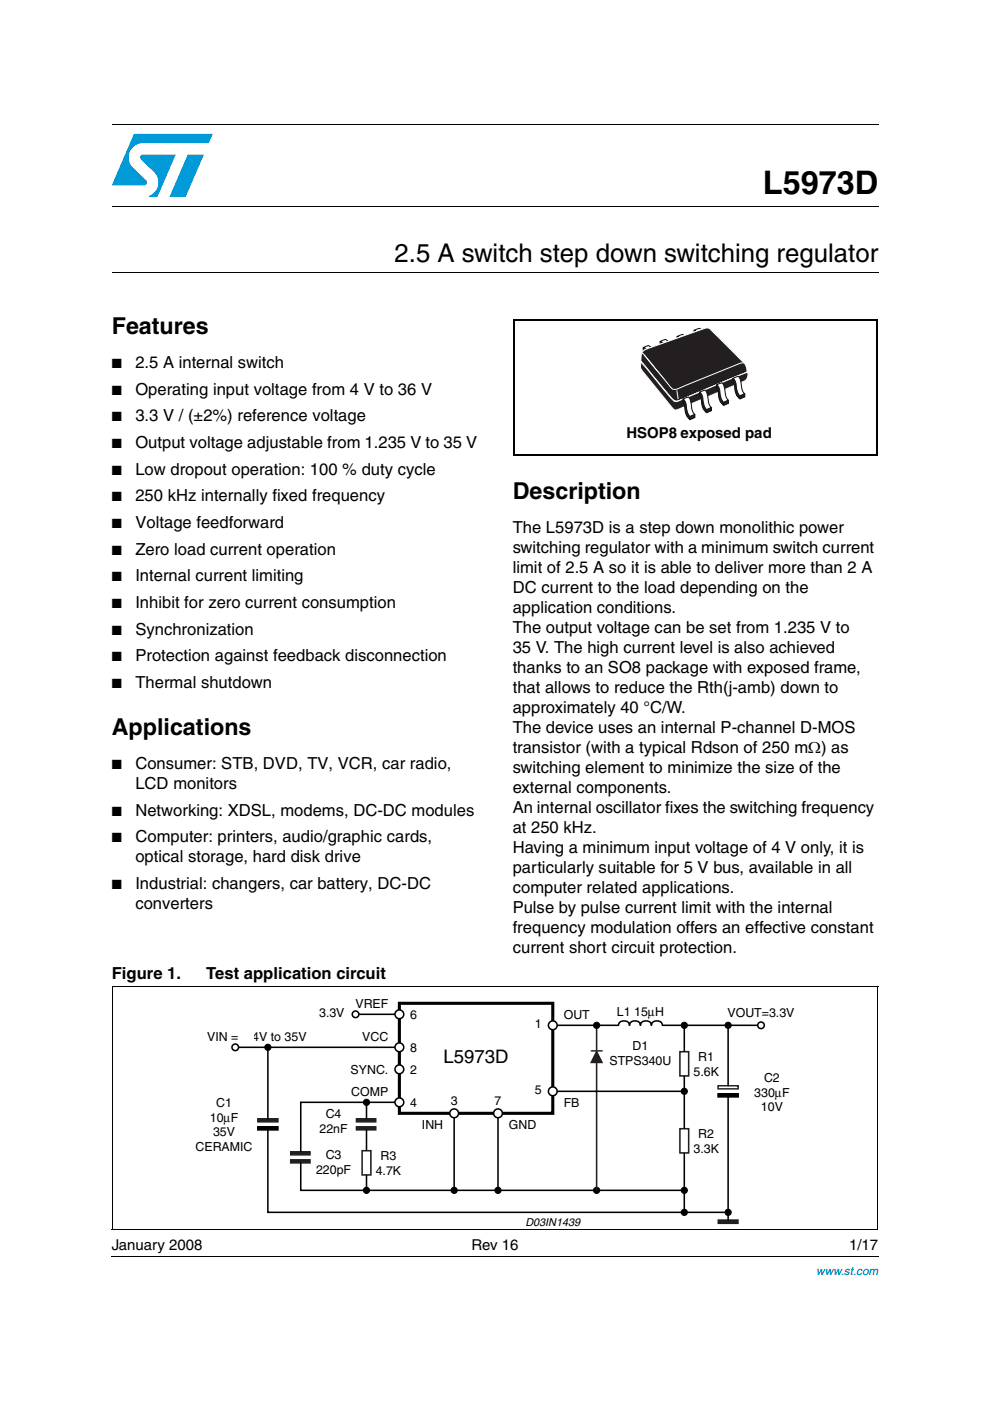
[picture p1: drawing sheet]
<svg xmlns="http://www.w3.org/2000/svg" width="210mm" height="297mm" viewBox="0 0 210 297" stroke-linecap="round" stroke-linejoin="round" font-family="sans-serif">
<g fill="#009ad9">
<path d="M39.8 32.8h3.4l-3.8 8.9h-3.5z"/>
<path d="M28.4 28.4h16.7l-.8 1.9h-14a3 3 0 0 0-2.8 2 3 3 0 0 0 .8 3.4l2.7 2.5a.62 .62 0 0 1 .1 .7 .62 .62 0 0 1-.5 .4h-6.9z"/>
<path d="M29.9 33l.4-.2h7l-3.9 8.9h-1.9a3.2 3.2 0 0 0 1.3-5.1l-2.9-2.8-.2-.4z"/>
</g>
<path d="M23.7 26.3h162.5M23.7 43.8h162.5M23.7 57.7h162.5M23.7 266.3h162.6" fill="none" stroke="#000" stroke-width=".21"/>
<path d="M23.6 266.3l.1 .1z" fill="#000"/>
<g fill="#fff">
<path d="M137.5 71.5h19.9v17.7h-19.9z"/>
<path d="M135.7 69.3h23v19.7h-23z"/>
</g>
<path d="M136.4 73.7a3.7 3.7 0 0 1 2.3 2.5l.8 .5v.6l-1 .5a3.3 3.3 0 0 1-1.2-2.8l-.3-.3a.75 .75 0 0 1-.6-1z" fill-rule="evenodd" fill="#231f20"/>
<path d="M136.4 73.7l.7 .5a3.2 3.2 0 0 1 1.6 2 .92 .92 0 0 1 .8 1.1l-1.1 .4a2.6 2.6 0 0 1-1-2.2 1.09 1.09 0 0 0-1-1.1z" fill-rule="evenodd" fill="#231f20" stroke="#0e1313" stroke-width=".21"/>
<path d="M138.4 77.1v.6" fill="none" stroke="#0e1313" stroke-width=".21"/>
<path d="M136.4 73.7l.9-.4a2.3 2.3 0 0 1 1.6 2.4l.6 .9-1.1 .5a3.3 3.3 0 0 1-1.1-2.7l-.4-.5z" fill-rule="evenodd" fill="#231f20"/>
<path d="M136.4 73.7l.2-.1a1.02 1.02 0 0 1 1.5 .1 3.1 3.1 0 0 1 .9 2.2l.5 .7-1.1 .5a2.54 2.54 0 0 1-1-2.3 1.23 1.23 0 0 0-1-1.1z" fill-rule="evenodd" fill="#fff" stroke="#0e1313" stroke-width=".21"/>
<path d="M140 72.4a3.7 3.7 0 0 1 2.3 2.5l.8 .5v.6l-1 .5-.7-.8-.4-1.2a1.19 1.19 0 0 0-1-1.4z" fill-rule="evenodd" fill="#231f20"/>
<path d="M140 72.4l.7 .5a3.2 3.2 0 0 1 1.6 2 .91 .91 0 0 1 .8 1.1l-1.1 .4a2.6 2.6 0 0 1-1-2.2 1.1 1.1 0 0 0-1-1.1z" fill-rule="evenodd" fill="#231f20" stroke="#0e1313" stroke-width=".21"/>
<path d="M142 75.8v.6" fill="none" stroke="#0e1313" stroke-width=".21"/>
<path d="M140 72.4l.9-.4a2.34 2.34 0 0 1 1.6 2.4l.6 .9-1.1 .5a5.3 5.3 0 0 1-.8-2.5l-.4-.4z" fill-rule="evenodd" fill="#231f20"/>
<path d="M140 72.4l.2-.1a1.01 1.01 0 0 1 1.5 .1 3.1 3.1 0 0 1 .9 2.2l.5 .7-1.1 .5-.5-1.3a2.07 2.07 0 0 0-1.5-2.1z" fill-rule="evenodd" fill="#fff" stroke="#0e1313" stroke-width=".21"/>
<path d="M143.6 71.4a3.7 3.7 0 0 1 2.3 2.5l.8 .4v.7l-1 .4-.6-.6-.4-1.1a1.37 1.37 0 0 0-1.1-1.7z" fill-rule="evenodd" fill="#231f20"/>
<path d="M143.6 71.3l.7 .5a3.2 3.2 0 0 1 1.6 2.1 .91 .91 0 0 1 .8 1.1l-1.1 .4a2.62 2.62 0 0 1-1-2.3 1.09 1.09 0 0 0-1-1.1z" fill-rule="evenodd" fill="#231f20" stroke="#0e1313" stroke-width=".21"/>
<path d="M145.6 74.8v.6" fill="none" stroke="#0e1313" stroke-width=".21"/>
<path d="M143.6 71.3l.9-.4a2.28 2.28 0 0 1 1.6 2.5l.6 .9-1.1 .4-.5-.7-.2-.9a1.45 1.45 0 0 0-1.3-1.8z" fill-rule="evenodd" fill="#231f20"/>
<path d="M143.6 71.3l.2-.1a1.01 1.01 0 0 1 1.5 .1 2.91 2.91 0 0 1 .8 2.1l.6 .9-1.1 .4a2.25 2.25 0 0 1-.7-2.2 1.8 1.8 0 0 0-1.3-1.2z" fill-rule="evenodd" fill="#fff" stroke="#0e1313" stroke-width=".21"/>
<path d="M147.2 70a3.8 3.8 0 0 1 2.3 2.6l.8 .5v.6l-1 .4-.6-.6-.4-1.1a1.36 1.36 0 0 0-1.1-1.6z" fill-rule="evenodd" fill="#231f20"/>
<path d="M147.2 70.1l.7 .4a3.2 3.2 0 0 1 1.6 2.1 .91 .91 0 0 1 .8 1.1l-1.1 .4a2.64 2.64 0 0 1-1-2.3 1.09 1.09 0 0 0-1-1z" fill-rule="evenodd" fill="#231f20" stroke="#0e1313" stroke-width=".21"/>
<path d="M149.2 73.5v.6" fill="none" stroke="#0e1313" stroke-width=".21"/>
<path d="M147.2 70l.9-.4a2.3 2.3 0 0 1 1.6 2.5l.6 .9-1.1 .4-.4-.6-.3-.7a1.7 1.7 0 0 0-1.3-2.1z" fill-rule="evenodd" fill="#231f20"/>
<path d="M147.2 70l.2-.1a1.02 1.02 0 0 1 1.5 .2 2.92 2.92 0 0 1 .8 2l.6 .9-1.1 .4a2.25 2.25 0 0 1-.7-2.2 2.06 2.06 0 0 0-1.3-1.2z" fill-rule="evenodd" fill="#fff" stroke="#0e1313" stroke-width=".21"/>
<path d="M136.4 74.4l.8-.4 12.8-4.5 .5 .2 7.4 7.4-14.7 6.6-.5-.8 .1 .7-6.7-7.5-.1-1.1z" fill-rule="evenodd" fill="#231f20" stroke="#fff" stroke-width=".21"/>
<path d="M136.4 74.4l.8-.4 12.3-4.4a1.11 1.11 0 0 1 1.4 .4l7 7.1-14.7 6.6-.5-.8 .1 .7-6.7-7.5-.1-1.1z" fill-rule="evenodd" fill="#231f20"/>
<path d="M136.4 74.4l.8-.4 12.3-4.4a1.11 1.11 0 0 1 1.4 .4l7 7.1-14.7 6.6-.5-.8 .1 .7-6.7-7.5-.1-1.1z" fill="none" stroke="#fff" stroke-width=".21"/>
<path d="M136 75h.3l.3 .2 5.1 6.2a1.52 1.52 0 0 0 2.1 1l13.2-5.4a.86 .86 0 0 1 1.2 .8l.2 1-.7 .4-13.4 5.6a1.49 1.49 0 0 1-2.2-.7l-5.2-6.3a2.38 2.38 0 0 1-.9-2.6z" fill-rule="evenodd" fill="#231f20"/>
<path d="M136 75h.3l.3 .2 5.1 6.2a1.52 1.52 0 0 0 2.1 1l13.2-5.4a.86 .86 0 0 1 1.2 .8l.2 1-.7 .4-13.4 5.6a1.49 1.49 0 0 1-2.2-.7l-5.2-6.3a2.38 2.38 0 0 1-.9-2.6z" fill="none" stroke="#fff" stroke-width=".21"/>
<path d="M135.9 76.7l6.4 7.7a1.38 1.38 0 0 0 1.3 .7l11.1-4.7 3.4-1.4h.4a1.47 1.47 0 0 1-.8 1.8l-14.2 6.1a.85 .85 0 0 1-1.1-.6l-6.2-7.6a1.95 1.95 0 0 1-.3-2z" fill-rule="evenodd" fill="#231f20" stroke="#fff" stroke-width=".21"/>
<path d="M135.9 76.7l6.4 7.7 .9 .7h.4l14.5-6.1 .5 .1a1.62 1.62 0 0 1-1.3 1.9l-13.3 5.7a.97 .97 0 0 1-1.6-.4l-6-7.4a2.19 2.19 0 0 1-.5-2.2z" fill-rule="evenodd" fill="#231f20"/>
<path d="M135.9 76.7l6.4 7.7 .9 .7h.4l14.5-6.1 .5 .1a1.62 1.62 0 0 1-1.3 1.9l-13.3 5.7a.97 .97 0 0 1-1.6-.4l-6-7.4a2.19 2.19 0 0 1-.5-2.2zM143.5 82.8l.3 1.8" fill="none" stroke="#fff" stroke-width=".21"/>
<g fill="#231f20">
<path d="M144.8 84.6a4.9 4.9 0 0 1 1.8 2.8l.7 .6v.5l-1 .5-.5-.5-.4-.7-.3-1.8-.3-.7z" fill-rule="evenodd"/>
<path d="M144.8 84.6l.6 .5a5 5 0 0 1 1.2 2.3 .91 .91 0 0 1 .7 1.1l-1.1 .4a3.4 3.4 0 0 1-1.1-2.9l-.3-.7z" fill-rule="evenodd"/>
</g>
<path d="M144.8 84.6l.6 .5a5 5 0 0 1 1.2 2.3 .91 .91 0 0 1 .7 1.1l-1.1 .4a3.4 3.4 0 0 1-1.1-2.9l-.3-.7zM146.2 88.3v.6" fill="none" stroke="#0e1313" stroke-width=".21"/>
<path d="M144.9 84.6l.8-.4a.78 .78 0 0 1 .8 1l.2 1.7 .6 1-1 .4-.6-.9-.3-2z" fill-rule="evenodd" fill="#231f20"/>
<path d="M144.9 84.6l.1-.1a.75 .75 0 0 1 .7-.3 .75 .75 0 0 1 .6 .5l.5 2.3 .5 .9-1.1 .3a3.4 3.4 0 0 1-.7-2.2 1.98 1.98 0 0 0-.6-1.4z" fill-rule="evenodd" fill="#fff" stroke="#0e1313" stroke-width=".21"/>
<path d="M148.3 83.2a4.8 4.8 0 0 1 1.8 2.8l.8 .5v.6l-1.1 .4-.5-.4-.3-.8-.3-1.7-.4-.7z" fill-rule="evenodd" fill="#231f20"/>
<path d="M148.3 83.2l.6 .5a5 5 0 0 1 1.2 2.3 .91 .91 0 0 1 .8 1.1l-1.1 .4a3.3 3.3 0 0 1-1.1-2.9l-.4-.7z" fill-rule="evenodd" fill="#231f20" stroke="#0e1313" stroke-width=".21"/>
<path d="M149.8 86.9v.6" fill="none" stroke="#0e1313" stroke-width=".21"/>
<path d="M148.4 83.1l.9-.3a.59 .59 0 0 1 .6 .7l.4 2.1 .5 .8-1 .4-.5-.9-.4-2z" fill-rule="evenodd" fill="#231f20"/>
<path d="M148.4 83.1h.2a.75 .75 0 0 1 1.3 .2l.2 .9a2.9 2.9 0 0 0 .7 2.2l-1.1 .4a3.5 3.5 0 0 1-.7-2.2 1.99 1.99 0 0 0-.6-1.5z" fill-rule="evenodd" fill="#fff" stroke="#0e1313" stroke-width=".21"/>
<path d="M151.9 81.6a4.9 4.9 0 0 1 1.8 2.8l.7 .5 .1 .6-1.1 .5-.5-.5-.3-.7-.3-1.8-.4-.7z" fill-rule="evenodd" fill="#231f20"/>
<path d="M151.9 81.6l.6 .5a5.1 5.1 0 0 1 1.2 2.3 .92 .92 0 0 1 .8 1.1l-1.1 .4a3.3 3.3 0 0 1-1.1-2.9l-.4-.7z" fill-rule="evenodd" fill="#231f20" stroke="#0e1313" stroke-width=".21"/>
<path d="M153.4 85.3v.6" fill="none" stroke="#0e1313" stroke-width=".21"/>
<path d="M152 81.6l.9-.4a.61 .61 0 0 1 .6 .7l.4 2 .5 .9-1 .5-.5-.9-.4-2z" fill-rule="evenodd" fill="#231f20"/>
<path d="M152 81.6l.2-.1a.75 .75 0 0 1 1.3 .2l.2 1a2.9 2.9 0 0 0 .7 2.1l-1.1 .4a3.5 3.5 0 0 1-.7-2.2 1.99 1.99 0 0 0-.6-1.4z" fill-rule="evenodd" fill="#fff" stroke="#0e1313" stroke-width=".21"/>
<path d="M155.4 80.2a4.8 4.8 0 0 1 1.7 2.9l.8 .4v.6l-1 .5-.6-.6-.4-.8-.2-1.5-.3-.8z" fill-rule="evenodd" fill="#231f20"/>
<path d="M155.4 80.2l.6 .6a5.1 5.1 0 0 1 1.1 2.3 .91 .91 0 0 1 .8 1l-1.1 .4a3.3 3.3 0 0 1-1.1-2.8l-.3-.8z" fill-rule="evenodd" fill="#231f20" stroke="#0e1313" stroke-width=".21"/>
<path d="M156.8 84v.6" fill="none" stroke="#0e1313" stroke-width=".21"/>
<path d="M155.4 80.2l.9-.4a.79 .79 0 0 1 .8 1l.2 1.8 .6 .9-1.1 .4-.5-.9-.3-2z" fill-rule="evenodd" fill="#231f20"/>
<path d="M155.4 80.2l.2-.1a.75 .75 0 0 1 .7-.3 .75 .75 0 0 1 .6 .5l.4 2.3 .6 .9-1.1 .4a3.5 3.5 0 0 1-.7-2.3 1.99 1.99 0 0 0-.7-1.4z" fill-rule="evenodd" fill="#fff" stroke="#0e1313" stroke-width=".21"/>
<path d="M136.6 75.2l5.7 7" fill="none" stroke="#fff" stroke-width=".21"/>
<path d="M138.8 77.4l3.6 4.7" fill="none" stroke="#231f20" stroke-width=".23"/>
<path d="M108.9 67.8h77.3M108.9 67.6v28.8M186 67.8v28.8M108.7 96.4h77.3" fill="none" stroke="#000" stroke-width=".36"/>
<path d="M41.4 210.3h127.1v50.2h-127.1z" fill="#fff"/>
<path d="M49.8 222.1h34.9M105.6 236v16.4" fill="none" stroke="#000" stroke-width=".33"/>
<path d="M84.7 212.7h32.5v23.3h-32.5z" fill="none" stroke="#000" stroke-width=".66" stroke-linecap="butt"/>
<circle cx="84.7" cy="222.1" r=".93" fill="#fff" stroke="#000" stroke-width=".33"/>
<path d="M152.3 258.7h4.2v.7h-4.2z" fill="#231f20" stroke="#231f20" stroke-width=".31"/>
<path d="M96.3 236v16.4M154.4 257v1.7" fill="none" stroke="#000" stroke-width=".33"/>
<g fill="#fff" stroke="#000" stroke-width=".33">
<circle cx="49.9" cy="222.1" r=".7"/>
<circle cx="105.6" cy="236" r=".93"/>
</g>
<g fill="#000" stroke="#000" stroke-width=".21">
<circle cx="56.8" cy="222.1" r=".66"/>
<circle cx="105.6" cy="252.4" r=".66"/>
<circle cx="126.5" cy="252.4" r=".66"/>
</g>
<path d="M144.2 223h1.8v5.1h-1.8zM144.2 239.3h1.8v5.1h-1.8zM76.8 244h1.8v5.1h-1.8z" fill="none" stroke="#231f20" stroke-width=".33"/>
<path d="M117.2 217.4h13.9a1.19 1.19 0 0 1 1.2-.9 1.19 1.19 0 0 1 1.2 .9 1.19 1.19 0 0 1 1.1-.9 1.19 1.19 0 0 1 1.2 .9 1.19 1.19 0 0 1 1.2-.9 1.19 1.19 0 0 1 1.1 .9 1.19 1.19 0 0 1 1.2-.9 1.19 1.19 0 0 1 1.1 .9h20.9M145.1 217.4v5.6M77.7 239.6v4.4M77.7 233.7v3.5M84.7 233.7h-20.9v10.5M145.1 228.1v11.2M63.8 246.6v5.8h81.3M77.7 249.1v3.3M145.1 244.4v12.6" fill="none" stroke="#000" stroke-width=".33"/>
<g fill="#231f20" stroke="#231f20" stroke-width=".31">
<path d="M75.6 237.2h4.1v.7h-4.1z"/>
<path d="M75.6 238.9h4.1v.7h-4.1z"/>
<path d="M61.6 244.2h4.1v.7h-4.1z"/>
<path d="M61.6 245.9h4.1v.7h-4.1z"/>
</g>
<circle cx="117.2" cy="217.4" r=".93" fill="#fff" stroke="#000" stroke-width=".33"/>
<path d="M125.4 222.8h2.3" fill="none" stroke="#231f20" stroke-width=".31"/>
<path d="M126.5 223l1.1 2.3h-2.2z" fill="#231f20" stroke="#231f20" stroke-width=".31"/>
<path d="M126.5 217.4v5.6M126.5 225.3v27.1" fill="none" stroke="#231f20" stroke-width=".33"/>
<g fill="#000" stroke="#000" stroke-width=".21">
<circle cx="126.5" cy="217.4" r=".66"/>
<circle cx="154.4" cy="257" r=".66"/>
</g>
<g fill="#fff" stroke="#000" stroke-width=".33">
<circle cx="161.3" cy="217.4" r=".7"/>
<circle cx="96.3" cy="236" r=".93"/>
</g>
<circle cx="77.7" cy="252.4" r=".66" fill="#000" stroke="#000" stroke-width=".21"/>
<path d="M54.7 237.2h4.2v.7h-4.2z" fill="#231f20" stroke="#231f20" stroke-width=".31"/>
<path d="M154.4 217.4v12.8M56.8 222.1v15.1M145.1 231.4h-27.9M154.4 232.6v24.4h-97.6v-17.4" fill="none" stroke="#000" stroke-width=".33"/>
<path d="M54.7 238.9h4.2v.7h-4.2zM152.2 231.9h4.3v.7h-4.3z" fill="#000" stroke="#000" stroke-width=".33"/>
<path d="M152.2 230.2h4.3v.7h-4.3z" fill="none" stroke="#231f20" stroke-width=".31"/>
<g fill="#fff" stroke="#000" stroke-width=".33">
<circle cx="117.2" cy="231.4" r=".93"/>
<circle cx="84.7" cy="233.7" r=".93"/>
</g>
<g fill="#000" stroke="#000" stroke-width=".21">
<circle cx="145.1" cy="217.4" r=".66"/>
<circle cx="154.4" cy="217.4" r=".66"/>
<circle cx="77.7" cy="233.7" r=".66"/>
<circle cx="145.1" cy="231.4" r=".66"/>
<circle cx="96.3" cy="252.4" r=".66"/>
<circle cx="145.1" cy="257" r=".66"/>
<circle cx="145.1" cy="252.4" r=".66"/>
</g>
<circle cx="84.7" cy="226.7" r=".93" fill="#fff" stroke="#000" stroke-width=".33"/>
<path d="M75.4 215.1h9.3" fill="none" stroke="#000" stroke-width=".33"/>
<g fill="#fff" stroke="#000" stroke-width=".33">
<circle cx="84.7" cy="215.1" r=".93"/>
<circle cx="75.4" cy="215.1" r=".7"/>
</g>
<g fill="#fff">
<path d="M50.7 217.1h3v4h-3z"/>
<path d="M50.7 217h3.1v.2h-3.1z"/>
<path d="M53.6 217.1h.2v4.1h-.2z"/>
<path d="M50.6 221h3.1v.2h-3.1z"/>
<path d="M50.6 217h.2v4.1h-.2z"/>
</g>
<path d="M23.8 209.2h162.4M23.8 209.1v51.5M186.1 209.2v51.5M23.7 260.6h162.4" fill="none" stroke="#000" stroke-width=".21"/>
<text font-size="6.9" x="161.8" y="41.1">L5973D</text>
<text font-size="5.5" x="83.7" y="55.6">2.5 A switch step down switching regulator</text>
<g font-size="4.9">
<text x="23.7" y="70.9">Features</text>
<text x="108.7" y="105.9">Description</text>
<text x="23.7" y="155.9">Applications</text>
</g>
<text font-size="3.9" x="94.1" y="225.4">L5973D</text>
<g font-size="3.5">
<text x="28.7" y="78.1">2.5 A internal switch</text>
<text x="28.7" y="83.7">Operating input voltage from 4 V to 36 V</text>
<text x="28.7" y="89.4">3.3 V / (±2%) reference voltage</text>
<text x="28.7" y="95">Output voltage adjustable from 1.235 V to 35 V</text>
<text x="28.7" y="100.6">Low dropout operation: 100 % duty cycle</text>
<text x="28.7" y="106.3">250 kHz internally fixed frequency</text>
<text x="28.7" y="112">Voltage feedforward</text>
<text x="108.7" y="113.1">The L5973D is a step down monolithic power</text>
<text x="28.7" y="117.6">Zero load current operation</text>
<text x="108.7" y="117.3">switching regulator with a minimum switch current</text>
<text x="28.7" y="123.2">Internal current limiting</text>
<text x="108.7" y="121.5">limit of 2.5 A so it is able to deliver more than 2 A</text>
<text x="108.7" y="125.8">DC current to the load depending on the</text>
<text x="28.7" y="128.9">Inhibit for zero current consumption</text>
<text x="108.7" y="130">application conditions.</text>
<text x="28.7" y="134.5">Synchronization</text>
<text x="108.7" y="134.2">The output voltage can be set from 1.235 V to</text>
<text x="28.7" y="140.2">Protection against feedback disconnection</text>
<text x="108.7" y="138.5">35 V. The high current level is also achieved</text>
<text x="108.7" y="142.7">thanks to an SO8 package with exposed frame,</text>
<text x="28.7" y="145.8">Thermal shutdown</text>
<text x="108.7" y="146.9">that allows to reduce the Rth(j-amb) down to</text>
<text x="108.7" y="151.2">approximately 40 °C/W.</text>
<text x="108.7" y="155.4">The device uses an internal P-channel D-MOS</text>
<text x="108.7" y="159.6">transistor (with a typical Rdson of 250 mΩ) as</text>
<text x="28.7" y="163.1">Consumer: STB, DVD, TV, VCR, car radio,</text>
<text x="28.7" y="167.3">LCD monitors</text>
<text x="108.7" y="163.9">switching element to minimize the size of the</text>
<text x="28.7" y="173">Networking: XDSL, modems, DC-DC modules</text>
<text x="108.7" y="168.1">external components.</text>
<text x="108.7" y="172.3">An internal oscillator fixes the switching frequency</text>
<text x="28.7" y="178.6">Computer: printers, audio/graphic cards,</text>
<text x="108.7" y="176.6">at 250 kHz.</text>
<text x="28.7" y="182.9">optical storage, hard disk drive</text>
<text x="108.7" y="180.8">Having a minimum input voltage of 4 V only, it is</text>
<text x="108.7" y="185">particularly suitable for 5 V bus, available in all</text>
<text x="28.7" y="188.5">Industrial: changers, car battery, DC-DC</text>
<text x="108.7" y="189.3">computer related applications.</text>
<text x="28.7" y="192.7">converters</text>
<text x="108.7" y="193.5">Pulse by pulse current limit with the internal</text>
<text x="108.7" y="197.7">frequency modulation offers an effective constant</text>
<text x="108.7" y="202">current short circuit protection.</text>
<text x="23.7" y="207.6">Figure 1.</text>
<text x="43.7" y="207.6">Test application circuit</text>
</g>
<g font-size="3.2">
<text x="132.8" y="92.9">HSOP8 exposed pad</text>
<text x="23.7" y="265">January 2008</text>
<text x="100" y="265">Rev 16</text>
<text x="180" y="265">1/17</text>
</g>
<g font-size="2.8">
<text x="23.7" y="78.1">■</text>
<text x="23.7" y="83.7">■</text>
<text x="23.7" y="89.4">■</text>
<text x="23.7" y="95">■</text>
<text x="23.7" y="100.6">■</text>
<text x="23.7" y="106.3">■</text>
<text x="23.7" y="112">■</text>
<text x="23.7" y="117.6">■</text>
<text x="23.7" y="123.2">■</text>
<text x="23.7" y="128.9">■</text>
<text x="23.7" y="134.5">■</text>
<text x="23.7" y="140.2">■</text>
<text x="23.7" y="145.8">■</text>
<text x="23.7" y="163.1">■</text>
<text x="23.7" y="173">■</text>
<text x="23.7" y="178.6">■</text>
<text x="23.7" y="188.5">■</text>
</g>
<g font-size="2.6">
<text x="67.7" y="215.7">3.3V</text>
<text x="75.4" y="213.7">VREF</text>
<text x="130.8" y="215.4">L1 15µH</text>
<text x="154.2" y="215.7">VOUT=3.3V</text>
<text x="43.9" y="220.7">VIN = 4.4V to 35V</text>
<text x="76.8" y="220.7">VCC</text>
<text x="87" y="216">6</text>
<text x="113.4" y="218">1</text>
<text x="119.5" y="216">OUT</text>
<text x="74.3" y="227.7">SYNC.</text>
<text x="87" y="223">8</text>
<text x="87" y="227.7">2</text>
<text x="129.2" y="225.8">STPS340U</text>
<text x="134.1" y="222.7">D1</text>
<text x="148.1" y="225">R1</text>
<text x="74.5" y="232.4">COMP</text>
<text x="113.4" y="232">5</text>
<text x="147" y="228.2">5.6K</text>
<text x="159.9" y="232.5">330µF</text>
<text x="162" y="229.4">C2</text>
<text x="44.5" y="237.8">10µF</text>
<text x="45.8" y="234.7">C1</text>
<text x="69.1" y="237">C4</text>
<text x="87" y="234.7">4</text>
<text x="89.5" y="239.4">INH</text>
<text x="95.6" y="234.4">3</text>
<text x="104.9" y="234.4">7</text>
<text x="107.9" y="239.4">GND</text>
<text x="119.5" y="234.7">FB</text>
<text x="161.3" y="235.6">10V</text>
<text x="41.5" y="244.1">CERAMIC</text>
<text x="45.2" y="241">35V</text>
<text x="67.7" y="240.2">22nF</text>
<text x="69.1" y="245.7">C3</text>
<text x="147" y="244.5">3.3K</text>
<text x="148.1" y="241.4">R2</text>
<text x="67" y="248.8">220pF</text>
<text x="79.7" y="249.2">4.7K</text>
<text x="80.7" y="246">R3</text>
</g>
<text font-size="2.5" fill="#00f" x="173.1" y="270.4">www.st.com</text>
<text font-size="2.4" x="111.4" y="260">D03IN1439</text>
</svg>
